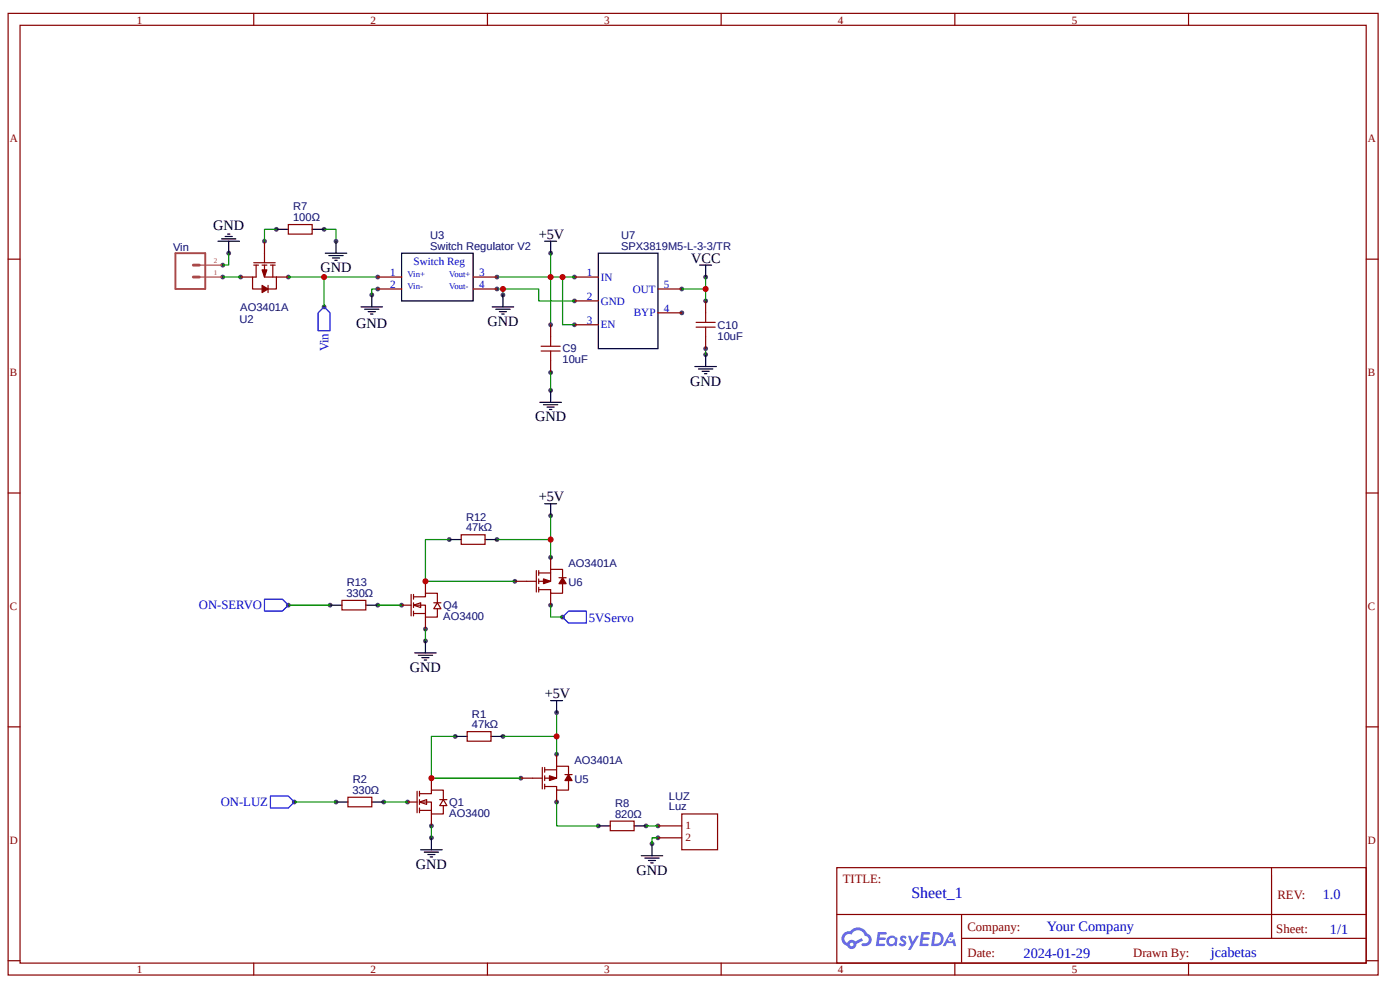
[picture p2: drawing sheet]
<svg xmlns="http://www.w3.org/2000/svg" width="297mm" height="210mm" viewBox="0 0 297 210" stroke-linecap="round" stroke-linejoin="round" font-family="sans-serif">
<g fill="none" stroke="#800" stroke-width=".25">
<path d="M1.7 2.8h290.7v203.9h-290.7zM4.3 5.4h285.5v198.8h-285.5zM53.8 2.8v2.6M103.4 2.8v2.6M153 2.8v2.6M202.6 2.8v2.6M252.1 2.8v2.6M1.7 54.9h2.6M289.8 54.9h2.6M1.7 104.5h2.6M289.8 104.5h2.6M1.7 154.1h2.6"/>
<path d="M289.8 154.1h2.6M177.5 184h112.3v20.2h-112.3zM177.6 193.9h112.1M204 198.9h85.7M204 193.9v10.1M269.8 184v14.9M1.7 203.7h2.6M53.8 204.2v2.5M103.4 204.2v2.5M153 204.2v2.5M202.6 204.2v2.5M252.1 204.2v2.5"/>
<path d="M289.8 203.7h2.6"/>
</g>
<g fill="#58f">
<path d="M191.1 198.5l.5-.2 .4 .1 .3 .3-.2 .4a.33 .33 0 0 0-.3-.3 .33 .33 0 0 0-.3 .1v.1a.85 .85 0 0 1 .7 .7 .85 .85 0 0 1-.3 .8l-.7 .1-.6-.4 .4-.4 .5 .3 .2-.1v-.2a.88 .88 0 0 1-.6-1.3z"/>
<path d="M192.6 198.4h.6l.4 1.3 .8-1.3h.6l-1.8 3h-.6l.7-1.1z"/>
<path d="M186.2 197.6h1.7l.2 .1-.1 .4h-1.3l-.1 .7h1.1l.2 .2-.2 .3h-1.1l-.2 .8h1.3l.1 .2-.1 .2-1.9 .1z"/>
<path d="M195.5 197.6h1.6l.2 .1v.4h-1.3l-.1 .7h1.1l.2 .2-.3 .3h-1.1l-.1 .8h1.2l.1 .2-.1 .2-1.9 .1z"/>
<path d="M201.6 197.6h.5l.2 .9-.4 .2a.49 .49 0 0 0-.7 .2 .49 .49 0 0 0 .3 .7 .49 .49 0 0 0 .6-.4l.4-.2 .4 1.6h-.6l-.2-.7h-1.2l-.3 .7h-.6z"/>
<path d="M197.9 197.6l-.4 3h1a1.51 1.51 0 0 0 1.7-1.5 1.51 1.51 0 0 0-1.8-1.5zM198.4 198.1a1.02 1.02 0 0 1 1.2 1.2 1.02 1.02 0 0 1-1.4 .8z"/>
<path d="M188.5 198.6a1.11 1.11 0 0 0-.3 1.6 1.11 1.11 0 0 0 1.6 .2l.4 .2 .2-1.7-.4-.2a1.01 1.01 0 0 0-1.5-.1zM188.5 199.5a.66 .66 0 0 1 1.3 0 .66 .66 0 0 1-1.3 0z"/>
<path d="M179 197.9a1.58 1.58 0 0 0 .7 2.6 1.01 1.01 0 0 0 1.2 .7 1.01 1.01 0 0 0 .8-1.1l1.4-.7-.3-.5-1.4 .7a1.02 1.02 0 0 0-1.7 .3 .99 .99 0 0 1-.4-1.4 .99 .99 0 0 1 1.4-.3 1.48 1.48 0 0 1 1.5-1 1.48 1.48 0 0 1 1.3 1.2 .82 .82 0 0 1 .8 1.1 .82 .82 0 0 1-1.2 .5l-.3 .1v.3a1.4 1.4 0 0 0 2-.6 1.4 1.4 0 0 0-.9-1.9 2.19 2.19 0 0 0-3.6-.5l-.8 .1zM180.3 200.2a.4 .4 0 0 1 .8 0 .4 .4 0 0 1-.8 0z"/>
<circle cx="201.6" cy="199.1" r=".19"/>
</g>
<path d="M105.4 61.3h1.3v1.2" fill="none" stroke="#080" stroke-width=".25"/>
<circle cx="106.7" cy="62.5" r=".51" fill="#4f4f4f"/>
<path d="M104.4 65.1h4.6M105.2 65.6h3M105.9 66.1h1.6M106.4 66.6h.6M106.7 62.5v2.6" fill="none" stroke="#000" stroke-width=".25"/>
<path d="M37.2 53.7h6.3v7.6h-6.3z" fill="none" stroke="#a54b4b" stroke-width=".4"/>
<path d="M41 56.2h1.3M41 58.7h1.3" fill="none" stroke="#a54b4b" stroke-width=".61"/>
<circle cx="47.3" cy="58.7" r=".51" fill="#4f4f4f"/>
<path d="M42.3 58.7h5" fill="none" stroke="#a54b4b" stroke-width=".25"/>
<circle cx="47.3" cy="56.2" r=".51" fill="#4f4f4f"/>
<path d="M42.3 56.2h5" fill="none" stroke="#a54b4b" stroke-width=".25"/>
<circle cx="149.7" cy="58.7" r=".51" fill="#4f4f4f"/>
<path d="M148.4 56.2h2.6M149.7 56.2v2.5" fill="none" stroke="#000" stroke-width=".25"/>
<circle cx="116.8" cy="82.8" r=".51" fill="#4f4f4f"/>
<path d="M114.5 85.3h4.6M115.3 85.8h3M116.1 86.3h1.5M116.6 86.8h.5M116.8 82.8v2.5" fill="none" stroke="#000" stroke-width=".25"/>
<circle cx="149.7" cy="75.2" r=".51" fill="#4f4f4f"/>
<path d="M147.4 77.7h4.6M148.2 78.2h3M148.9 78.7h1.6M149.4 79.2h.6M149.7 75.2v2.5" fill="none" stroke="#000" stroke-width=".25"/>
<path d="M116.8 58.7v10.2M149.7 73.9v1.3" fill="none" stroke="#080" stroke-width=".25"/>
<path d="M147.7 69.4h4" fill="none" stroke="#a00000" stroke-width=".25"/>
<circle cx="149.7" cy="73.9" r=".51" fill="#4f4f4f"/>
<path d="M149.7 71.4v2.5" fill="none" stroke="#800" stroke-width=".25"/>
<path d="M147.7 68.4h4M149.7 66.3v2.1" fill="none" stroke="#a00000" stroke-width=".25"/>
<circle cx="149.7" cy="63.8" r=".51" fill="#4f4f4f"/>
<path d="M149.7 63.8v2.5" fill="none" stroke="#800" stroke-width=".25"/>
<path d="M114.8 74.4h4M149.7 69.4v2" fill="none" stroke="#a00000" stroke-width=".25"/>
<circle cx="116.8" cy="79" r=".51" fill="#4f4f4f"/>
<path d="M116.8 76.4v2.6" fill="none" stroke="#800" stroke-width=".25"/>
<path d="M114.8 73.4h4M116.8 71.4v2" fill="none" stroke="#a00000" stroke-width=".25"/>
<circle cx="116.8" cy="68.9" r=".51" fill="#4f4f4f"/>
<path d="M116.8 68.9v2.5" fill="none" stroke="#800" stroke-width=".25"/>
<path d="M116.8 74.4v2" fill="none" stroke="#a00000" stroke-width=".25"/>
<circle cx="116.8" cy="53.7" r=".51" fill="#4f4f4f"/>
<path d="M115.6 51.1h2.5M116.8 51.1v2.6" fill="none" stroke="#000" stroke-width=".25"/>
<circle cx="105.4" cy="114.4" r=".51" fill="#4f4f4f"/>
<path d="M102.9 114.4h2.5" fill="none" stroke="#000" stroke-width=".25"/>
<circle cx="95.3" cy="114.4" r=".51" fill="#4f4f4f"/>
<path d="M95.3 114.4h2.5" fill="none" stroke="#000" stroke-width=".25"/>
<path d="M97.8 113.4h5.1v2h-5.1z" fill="none" stroke="#800" stroke-width=".25"/>
<circle cx="80.1" cy="128.3" r=".51" fill="#4f4f4f"/>
<path d="M77.6 128.3h2.5" fill="none" stroke="#000" stroke-width=".25"/>
<circle cx="70" cy="128.3" r=".51" fill="#4f4f4f"/>
<path d="M70 128.3h2.6" fill="none" stroke="#000" stroke-width=".25"/>
<path d="M72.6 127.3h5v2h-5z" fill="none" stroke="#800" stroke-width=".25"/>
<circle cx="116.8" cy="109.3" r=".51" fill="#4f4f4f"/>
<path d="M115.6 106.8h2.5M116.8 106.8v2.5" fill="none" stroke="#000" stroke-width=".25"/>
<path d="M87.7 128.3l1.5-.5v1z" fill="#fefefe"/>
<path d="M87.2 126v4.6M87.7 128.3l1.5-.5v1zM87.7 126.5h2.6v-.7h2.5v2M87.7 128.3h2.6v2.5h2.5v-1.7M87.7 130.1h2.6M87.7 126v1M87.7 127.8v1M87.7 129.6v1M92 127.8h1.5M92.8 127.8l.7 1.3h-1.5z" fill="none" stroke="#800" stroke-width=".25"/>
<circle cx="90.3" cy="123.2" r=".51" fill="#4f4f4f"/>
<path d="M90.3 123.2v2.6" fill="none" stroke="#800" stroke-width=".25"/>
<circle cx="85.2" cy="128.3" r=".51" fill="#4f4f4f"/>
<path d="M85.2 128.3h2" fill="none" stroke="#800" stroke-width=".25"/>
<circle cx="90.3" cy="133.4" r=".51" fill="#4f4f4f"/>
<path d="M90.3 130.8v2.6" fill="none" stroke="#800" stroke-width=".25"/>
<path d="M80.1 128.3h5.1" fill="none" stroke="#080" stroke-width=".25"/>
<circle cx="90.3" cy="135.9" r=".51" fill="#4f4f4f"/>
<path d="M88 138.4h4.5M88.7 138.9h3.1M89.5 139.4h1.5M90 139.9h.5M90.3 135.9v2.5" fill="none" stroke="#000" stroke-width=".25"/>
<path d="M90.3 133.4v2.5" fill="none" stroke="#080" stroke-width=".25"/>
<circle cx="116.8" cy="118.2" r=".51" fill="#4f4f4f"/>
<path d="M116.8 118.2v2.5" fill="none" stroke="#800" stroke-width=".25"/>
<circle cx="109.2" cy="123.2" r=".51" fill="#4f4f4f"/>
<path d="M109.2 123.2h2.6" fill="none" stroke="#800" stroke-width=".25"/>
<circle cx="116.8" cy="128.3" r=".51" fill="#4f4f4f"/>
<path d="M111.8 123.2h2M113.8 121v4.5M114.3 121v1M114.3 122.7v1M114.3 124.5v1M114.3 121.5h2.5M116.8 125.8v2.5M118.6 122.5h1.5M119.3 122.7v-2h-2.5v2.5h-2.5M119.3 123.2v2.6h-2.5v-.8h-2.5" fill="none" stroke="#800" stroke-width=".25"/>
<path d="M119.3 122.5l.8 1.2h-1.5z" fill="#800"/>
<path d="M119.3 122.5l.8 1.2h-1.5z" fill="none" stroke="#800" stroke-width=".25"/>
<path d="M115.3 122.7l1.5 .5-1.5 .5z" fill="#800"/>
<path d="M115.3 122.7l1.5 .5-1.5 .5z" fill="none" stroke="#800" stroke-width=".25"/>
<path d="M95.3 114.4h-5v8.8h18.9M116.8 109.3v5.1" fill="none" stroke="#080" stroke-width=".25"/>
<circle cx="61.2" cy="128.3" r=".51" fill="#4f4f4f"/>
<path d="M56.1 127h3.8l1.3 1.3-1.3 1.3h-3.8z" fill="none" stroke="#00f" stroke-width=".25"/>
<path d="M105.4 114.4h11.4v3.8M61.2 128.3h8.8" fill="none" stroke="#080" stroke-width=".25"/>
<circle cx="106.7" cy="156.1" r=".51" fill="#4f4f4f"/>
<path d="M104.2 156.1h2.5" fill="none" stroke="#000" stroke-width=".25"/>
<circle cx="96.6" cy="156.1" r=".51" fill="#4f4f4f"/>
<path d="M96.6 156.1h2.5" fill="none" stroke="#000" stroke-width=".25"/>
<path d="M99.1 155.1h5.1v2h-5.1z" fill="none" stroke="#800" stroke-width=".25"/>
<circle cx="81.4" cy="170" r=".51" fill="#4f4f4f"/>
<path d="M78.9 170h2.5" fill="none" stroke="#000" stroke-width=".25"/>
<circle cx="71.3" cy="170" r=".51" fill="#4f4f4f"/>
<path d="M71.3 170h2.5" fill="none" stroke="#000" stroke-width=".25"/>
<path d="M73.8 169h5.1v2.1h-5.1z" fill="none" stroke="#800" stroke-width=".25"/>
<path d="M89 170l1.5-.5v1z" fill="#fefefe"/>
<path d="M88.5 167.8v4.5M89 170l1.5-.5v1zM89 168.3h2.5v-.8h2.6v2M89 170h2.5v2.6h2.6v-1.8M89 171.8h2.5M89 167.8v1M89 169.5v1M89 171.3v1M93.3 169.5h1.5M94.1 169.5l.7 1.3h-1.5z" fill="none" stroke="#800" stroke-width=".25"/>
<circle cx="91.5" cy="165" r=".51" fill="#4f4f4f"/>
<path d="M91.5 165v2.5" fill="none" stroke="#800" stroke-width=".25"/>
<circle cx="86.5" cy="170" r=".51" fill="#4f4f4f"/>
<path d="M86.5 170h2" fill="none" stroke="#800" stroke-width=".25"/>
<circle cx="91.5" cy="175.1" r=".51" fill="#4f4f4f"/>
<path d="M91.5 172.6v2.5" fill="none" stroke="#800" stroke-width=".25"/>
<path d="M81.4 170h5.1" fill="none" stroke="#080" stroke-width=".25"/>
<circle cx="91.5" cy="177.6" r=".51" fill="#4f4f4f"/>
<path d="M91.5 177.6v2.6M89.2 180.2h4.6M90 180.7h3M90.8 181.2h1.5M91.3 181.7h.5" fill="none" stroke="#000" stroke-width=".25"/>
<path d="M91.5 175.1v2.5" fill="none" stroke="#080" stroke-width=".25"/>
<circle cx="118.1" cy="159.9" r=".51" fill="#4f4f4f"/>
<path d="M118.1 159.9v2.5" fill="none" stroke="#800" stroke-width=".25"/>
<circle cx="110.5" cy="165" r=".51" fill="#4f4f4f"/>
<path d="M110.5 165h2.5" fill="none" stroke="#800" stroke-width=".25"/>
<circle cx="118.1" cy="170" r=".51" fill="#4f4f4f"/>
<path d="M113 165h2M115 162.7v4.6M115.6 162.7v1M115.6 164.5v1M115.6 166.2v1.1M115.6 163.2h2.5M118.1 167.5v2.5M119.9 164.2h1.5M120.6 164.5v-2.1h-2.5v2.6h-2.5M120.6 165v2.5h-2.5v-.7h-2.5" fill="none" stroke="#800" stroke-width=".25"/>
<path d="M120.6 164.2l.8 1.3h-1.5z" fill="#800"/>
<path d="M120.6 164.2l.8 1.3h-1.5z" fill="none" stroke="#800" stroke-width=".25"/>
<path d="M116.6 164.5l1.5 .5-1.5 .5z" fill="#800"/>
<path d="M116.6 164.5l1.5 .5-1.5 .5z" fill="none" stroke="#800" stroke-width=".25"/>
<path d="M96.6 156.1h-5.1v8.9h19M118.1 151.1v5" fill="none" stroke="#080" stroke-width=".25"/>
<circle cx="62.4" cy="170" r=".51" fill="#4f4f4f"/>
<path d="M57.4 168.8h3.8l1.2 1.2-1.2 1.3h-3.8z" fill="none" stroke="#00f" stroke-width=".25"/>
<path d="M106.7 156.1h11.4v3.8M62.4 170h8.9" fill="none" stroke="#080" stroke-width=".25"/>
<circle cx="119.3" cy="130.8" r=".51" fill="#4f4f4f"/>
<path d="M120.6 129.6h3.8v2.5h-3.8l-1.3-1.3z" fill="none" stroke="#00f" stroke-width=".25"/>
<path d="M116.8 128.3v2.5h2.5" fill="none" stroke="#080" stroke-width=".25"/>
<path d="M126.9 53.7h12.7v20.2h-12.7z" fill="none" stroke="#000" stroke-width=".25"/>
<circle cx="121.9" cy="58.7" r=".51" fill="#4f4f4f"/>
<path d="M121.9 58.7h5" fill="none" stroke="#800" stroke-width=".25"/>
<circle cx="121.9" cy="63.8" r=".51" fill="#4f4f4f"/>
<path d="M121.9 63.8h5" fill="none" stroke="#800" stroke-width=".25"/>
<circle cx="121.9" cy="68.9" r=".51" fill="#4f4f4f"/>
<path d="M121.9 68.9h5" fill="none" stroke="#800" stroke-width=".25"/>
<circle cx="144.6" cy="66.3" r=".51" fill="#4f4f4f"/>
<path d="M139.6 66.3h5" fill="none" stroke="#800" stroke-width=".25"/>
<circle cx="144.6" cy="61.3" r=".51" fill="#4f4f4f"/>
<path d="M139.6 61.3h5" fill="none" stroke="#800" stroke-width=".25"/>
<path d="M105.4 58.7h16.5M116.8 53.7v5M119.3 58.7v10.2h2.6M149.7 58.7v2.6h-5.1M106.7 61.3h7.6v2.5h7.6M116.8 79v3.8M149.7 61.3v2.5" fill="none" stroke="#080" stroke-width=".25"/>
<circle cx="118.1" cy="151.1" r=".51" fill="#4f4f4f"/>
<path d="M116.8 148.5h2.5M118.1 148.5v2.6" fill="none" stroke="#000" stroke-width=".25"/>
<circle cx="68.8" cy="48.6" r=".51" fill="#4f4f4f"/>
<path d="M66.2 48.6h2.6" fill="none" stroke="#000" stroke-width=".25"/>
<circle cx="58.6" cy="48.6" r=".51" fill="#4f4f4f"/>
<path d="M58.6 48.6h2.6" fill="none" stroke="#000" stroke-width=".25"/>
<path d="M61.2 47.6h5v2h-5z" fill="none" stroke="#800" stroke-width=".25"/>
<circle cx="61.2" cy="58.7" r=".51" fill="#4f4f4f"/>
<path d="M58.6 58.7h2.6" fill="none" stroke="#800" stroke-width=".25"/>
<circle cx="56.1" cy="51.1" r=".51" fill="#4f4f4f"/>
<path d="M56.1 51.1v2.6" fill="none" stroke="#800" stroke-width=".25"/>
<circle cx="51" cy="58.7" r=".51" fill="#4f4f4f"/>
<path d="M51 58.7h2.6M53.8 56.2h1M53.8 55.7h4.6M54.3 56.2v2.5h-.7v2.6h2.5M55.6 56.2h1M56.1 56.2v2.5h2.5v2.6h-2M56.1 53.7v2M57.4 56.2h1M57.9 56.2v2.5M56.9 60.5v1.5" fill="none" stroke="#800" stroke-width=".25"/>
<path d="M55.6 60.5l1.3 .8-1.3 .7z" fill="#800"/>
<path d="M55.6 60.5l1.3 .8-1.3 .7z" fill="none" stroke="#800" stroke-width=".25"/>
<path d="M55.6 57.2h1l-.5 1.5z" fill="#800"/>
<path d="M55.6 57.2h1l-.5 1.5z" fill="none" stroke="#800" stroke-width=".25"/>
<path d="M68.8 48.6h2.5v2.5" fill="none" stroke="#080" stroke-width=".25"/>
<circle cx="71.3" cy="51.1" r=".51" fill="#4f4f4f"/>
<path d="M69 53.7h4.6M69.8 54.2h3M70.5 54.7h1.5M71 55.2h.5M71.3 51.1v2.6" fill="none" stroke="#000" stroke-width=".25"/>
<path d="M47.3 58.7h3.7M58.6 48.6h-2.5v2.5M61.2 58.7h18.9" fill="none" stroke="#080" stroke-width=".25"/>
<circle cx="48.5" cy="53.7" r=".51" fill="#4f4f4f"/>
<path d="M46.2 51.1h4.6M47 50.6h3M47.8 50.1h1.5M48.3 49.6h.5M48.5 51.1v2.6" fill="none" stroke="#000" stroke-width=".25"/>
<path d="M48.5 53.7v2.5h-1.2" fill="none" stroke="#080" stroke-width=".25"/>
<circle cx="78.9" cy="62.5" r=".51" fill="#4f4f4f"/>
<path d="M76.6 65.1h4.6M77.4 65.6h3M78.1 66.1h1.5M78.6 66.6h.5M78.9 62.5v2.6" fill="none" stroke="#000" stroke-width=".25"/>
<path d="M80.1 61.3h-1.2v1.2" fill="none" stroke="#080" stroke-width=".25"/>
<circle cx="68.8" cy="65.1" r=".51" fill="#4f4f4f"/>
<path d="M68.8 65.1l1.2 1.2v3.8h-2.5v-3.8z" fill="none" stroke="#00f" stroke-width=".25"/>
<path d="M68.8 58.7v6.4" fill="none" stroke="#080" stroke-width=".25"/>
<path d="M144.6 172.6h7.6v7.6h-7.6z" fill="none" stroke="#800000" stroke-width=".25"/>
<circle cx="139.6" cy="175.1" r=".51" fill="#4f4f4f"/>
<path d="M139.6 175.1h5" fill="none" stroke="#800000" stroke-width=".25"/>
<circle cx="139.6" cy="177.6" r=".51" fill="#4f4f4f"/>
<path d="M139.6 177.6h5" fill="none" stroke="#800000" stroke-width=".25"/>
<circle cx="137.1" cy="175.1" r=".51" fill="#4f4f4f"/>
<path d="M134.5 175.1h2.6" fill="none" stroke="#000" stroke-width=".25"/>
<circle cx="126.9" cy="175.1" r=".51" fill="#4f4f4f"/>
<path d="M126.9 175.1h2.6" fill="none" stroke="#000" stroke-width=".25"/>
<path d="M129.5 174.1h5v2h-5z" fill="none" stroke="#800" stroke-width=".25"/>
<path d="M137.1 175.1h2.5" fill="none" stroke="#080" stroke-width=".25"/>
<circle cx="138.3" cy="178.9" r=".51" fill="#4f4f4f"/>
<path d="M85.2 53.7h15.2v10.1h-15.2zM138.3 178.9v2.5M136 181.4h4.6M136.8 181.9h3M137.6 182.4h1.5M138.1 182.9h.5" fill="none" stroke="#000" stroke-width=".25"/>
<path d="M139.6 177.6h-1.3v1.3" fill="none" stroke="#080" stroke-width=".25"/>
<circle cx="80.1" cy="58.7" r=".51" fill="#4f4f4f"/>
<path d="M80.1 58.7h5.1" fill="none" stroke="#800" stroke-width=".25"/>
<circle cx="80.1" cy="61.3" r=".51" fill="#4f4f4f"/>
<path d="M80.1 61.3h5.1" fill="none" stroke="#800" stroke-width=".25"/>
<circle cx="105.4" cy="58.7" r=".51" fill="#4f4f4f"/>
<path d="M100.4 58.7h5" fill="none" stroke="#800" stroke-width=".25"/>
<circle cx="105.4" cy="61.3" r=".51" fill="#4f4f4f"/>
<path d="M100.4 61.3h5" fill="none" stroke="#800" stroke-width=".25"/>
<path d="M118.1 170v5.1h8.8" fill="none" stroke="#080" stroke-width=".25"/>
<circle cx="90.3" cy="123.2" r=".51" fill="#4f4f4f"/>
<circle cx="90.3" cy="123.2" r=".63" fill="#c00"/>
<circle cx="116.8" cy="114.4" r=".51" fill="#4f4f4f"/>
<circle cx="116.8" cy="114.4" r=".63" fill="#c00"/>
<circle cx="91.5" cy="165" r=".51" fill="#4f4f4f"/>
<circle cx="91.5" cy="165" r=".63" fill="#c00"/>
<circle cx="118.1" cy="156.1" r=".51" fill="#4f4f4f"/>
<circle cx="118.1" cy="156.1" r=".63" fill="#c00"/>
<circle cx="106.7" cy="61.3" r=".51" fill="#4f4f4f"/>
<circle cx="106.7" cy="61.3" r=".63" fill="#c00"/>
<circle cx="119.3" cy="58.7" r=".51" fill="#4f4f4f"/>
<circle cx="119.3" cy="58.7" r=".63" fill="#c00"/>
<circle cx="116.8" cy="58.7" r=".51" fill="#4f4f4f"/>
<circle cx="116.8" cy="58.7" r=".63" fill="#c00"/>
<circle cx="149.7" cy="61.3" r=".51" fill="#4f4f4f"/>
<circle cx="149.7" cy="61.3" r=".63" fill="#c00"/>
<circle cx="68.8" cy="58.7" r=".51" fill="#4f4f4f"/>
<circle cx="68.8" cy="58.7" r=".63" fill="#c00"/>
<text font-size="3.4" fill="#00f" x="193.4" y="190.4">Sheet_1</text>
<g font-size="3">
<text x="45.2" y="48.8">GND</text>
<text x="114.3" y="50.6">+5V</text>
<text x="68" y="57.7">GND</text>
<text x="146.7" y="55.7">VCC</text>
<text x="75.6" y="69.4">GND</text>
<text x="103.4" y="69.1">GND</text>
<text x="146.4" y="81.8">GND</text>
<text x="113.5" y="89.3">GND</text>
<text x="114.3" y="106.3">+5V</text>
<text x="87" y="142.5">GND</text>
<text x="115.6" y="148">+5V</text>
<text x="88.2" y="184.2">GND</text>
<text x="135" y="185.5">GND</text>
</g>
<g font-size="3" fill="#00f">
<text x="280.6" y="190.6">1.0</text>
<text x="222.1" y="197.5">Your Company</text>
<text x="282.2" y="198">1/1</text>
<text x="217.1" y="203">2024-01-29</text>
<text x="256.9" y="203">jcabetas</text>
</g>
<g font-size="2.7" fill="#00f">
<text x="69.7" y="74.5" transform="rotate(-90 69.7 74.5)">Vin</text>
<text x="42.2" y="129.2">ON-SERVO</text>
<text x="124.9" y="131.8">5VServo</text>
<text x="46.8" y="170.9">ON-LUZ</text>
</g>
<g font-size="2.7" fill="#800">
<text x="178.8" y="187.2">TITLE:</text>
<text x="271" y="190.6">REV:</text>
<text x="205.3" y="197.4">Company:</text>
<text x="270.8" y="197.9">Sheet:</text>
<text x="205.3" y="202.9">Date:</text>
<text x="240.4" y="203">Drawn By:</text>
</g>
<g font-size="2.4" fill="#800">
<text x="29" y="5">1</text>
<text x="78.6" y="5">2</text>
<text x="128.2" y="5">3</text>
<text x="177.8" y="5">4</text>
<text x="227.4" y="5">5</text>
<text x="2.1" y="30.2">A</text>
<text x="290.2" y="30.2">A</text>
<text x="2.1" y="79.7">B</text>
<text x="290.2" y="79.7">B</text>
<text x="2.1" y="129.3">C</text>
<text x="290.2" y="129.3">C</text>
<text x="2.1" y="178.9">D</text>
<text x="290.2" y="178.9">D</text>
<text x="29" y="206.3">1</text>
<text x="78.6" y="206.3">2</text>
<text x="128.2" y="206.3">3</text>
<text x="177.8" y="206.3">4</text>
<text x="227.4" y="206.3">5</text>
</g>
<g font-size="2.4" fill="#000080">
<text x="62.2" y="46.8">100Ω</text>
<text x="62.2" y="44.5">R7</text>
<text x="36.7" y="53.2">Vin</text>
<text x="91.3" y="52.9">Switch Regulator V2</text>
<text x="91.3" y="50.7">U3</text>
<text x="131.8" y="52.9">SPX3819M5-L-3-3/TR</text>
<text x="131.8" y="50.6">U7</text>
<text x="51" y="65.9">AO3401A</text>
<text x="50.8" y="68.4">U2</text>
<text x="152.2" y="72">10uF</text>
<text x="152.2" y="69.7">C10</text>
<text x="119.3" y="77">10uF</text>
<text x="119.3" y="74.7">C9</text>
<text x="98.9" y="112.6">47kΩ</text>
<text x="98.9" y="110.4">R12</text>
<text x="73.6" y="124.2">R13</text>
<text x="120.6" y="124.2">U6</text>
<text x="120.6" y="120.3">AO3401A</text>
<text x="73.5" y="126.5">330Ω</text>
<text x="94" y="131.4">AO3400</text>
<text x="94" y="129.1">Q4</text>
<text x="100.1" y="154.4">47kΩ</text>
<text x="100.1" y="152.1">R1</text>
<text x="74.8" y="166">R2</text>
<text x="121.9" y="165.9">U5</text>
<text x="121.9" y="162">AO3401A</text>
<text x="74.8" y="168.3">330Ω</text>
<text x="95.3" y="173.2">AO3400</text>
<text x="95.3" y="170.9">Q1</text>
<text x="130.5" y="173.3">820Ω</text>
<text x="130.5" y="171">R8</text>
<text x="141.9" y="171.8">Luz</text>
<text x="141.9" y="169.5">LUZ</text>
</g>
<g font-size="2.4" fill="#00f">
<text x="82.8" y="58.5">1</text>
<text x="87.7" y="56.2">Switch Reg</text>
<text x="101.6" y="58.5">3</text>
<text x="124.5" y="58.5">1</text>
<text x="127.4" y="59.5">IN</text>
<text x="82.8" y="61">2</text>
<text x="101.6" y="61">4</text>
<text x="124.5" y="63.5">2</text>
<text x="127.4" y="64.6">GND</text>
<text x="134.2" y="62">OUT</text>
<text x="140.8" y="61">5</text>
<text x="124.5" y="68.6">3</text>
<text x="127.4" y="69.6">EN</text>
<text x="134.5" y="67.1">BYP</text>
<text x="140.8" y="66.1">4</text>
</g>
<g font-size="2.4" fill="#800000">
<text x="145.4" y="175.9">1</text>
<text x="145.4" y="178.4">2</text>
</g>
<g font-size="1.9" fill="#00f">
<text x="86.5" y="58.7">Vin+</text>
<text x="95.3" y="58.7">Vout+</text>
<text x="86.5" y="61.3">Vin-</text>
<text x="95.3" y="61.3">Vout-</text>
</g>
<g font-size="1.5" fill="#a54b4b">
<text x="45.3" y="58.2">1</text>
<text x="45.3" y="55.7">2</text>
</g>
</svg>
